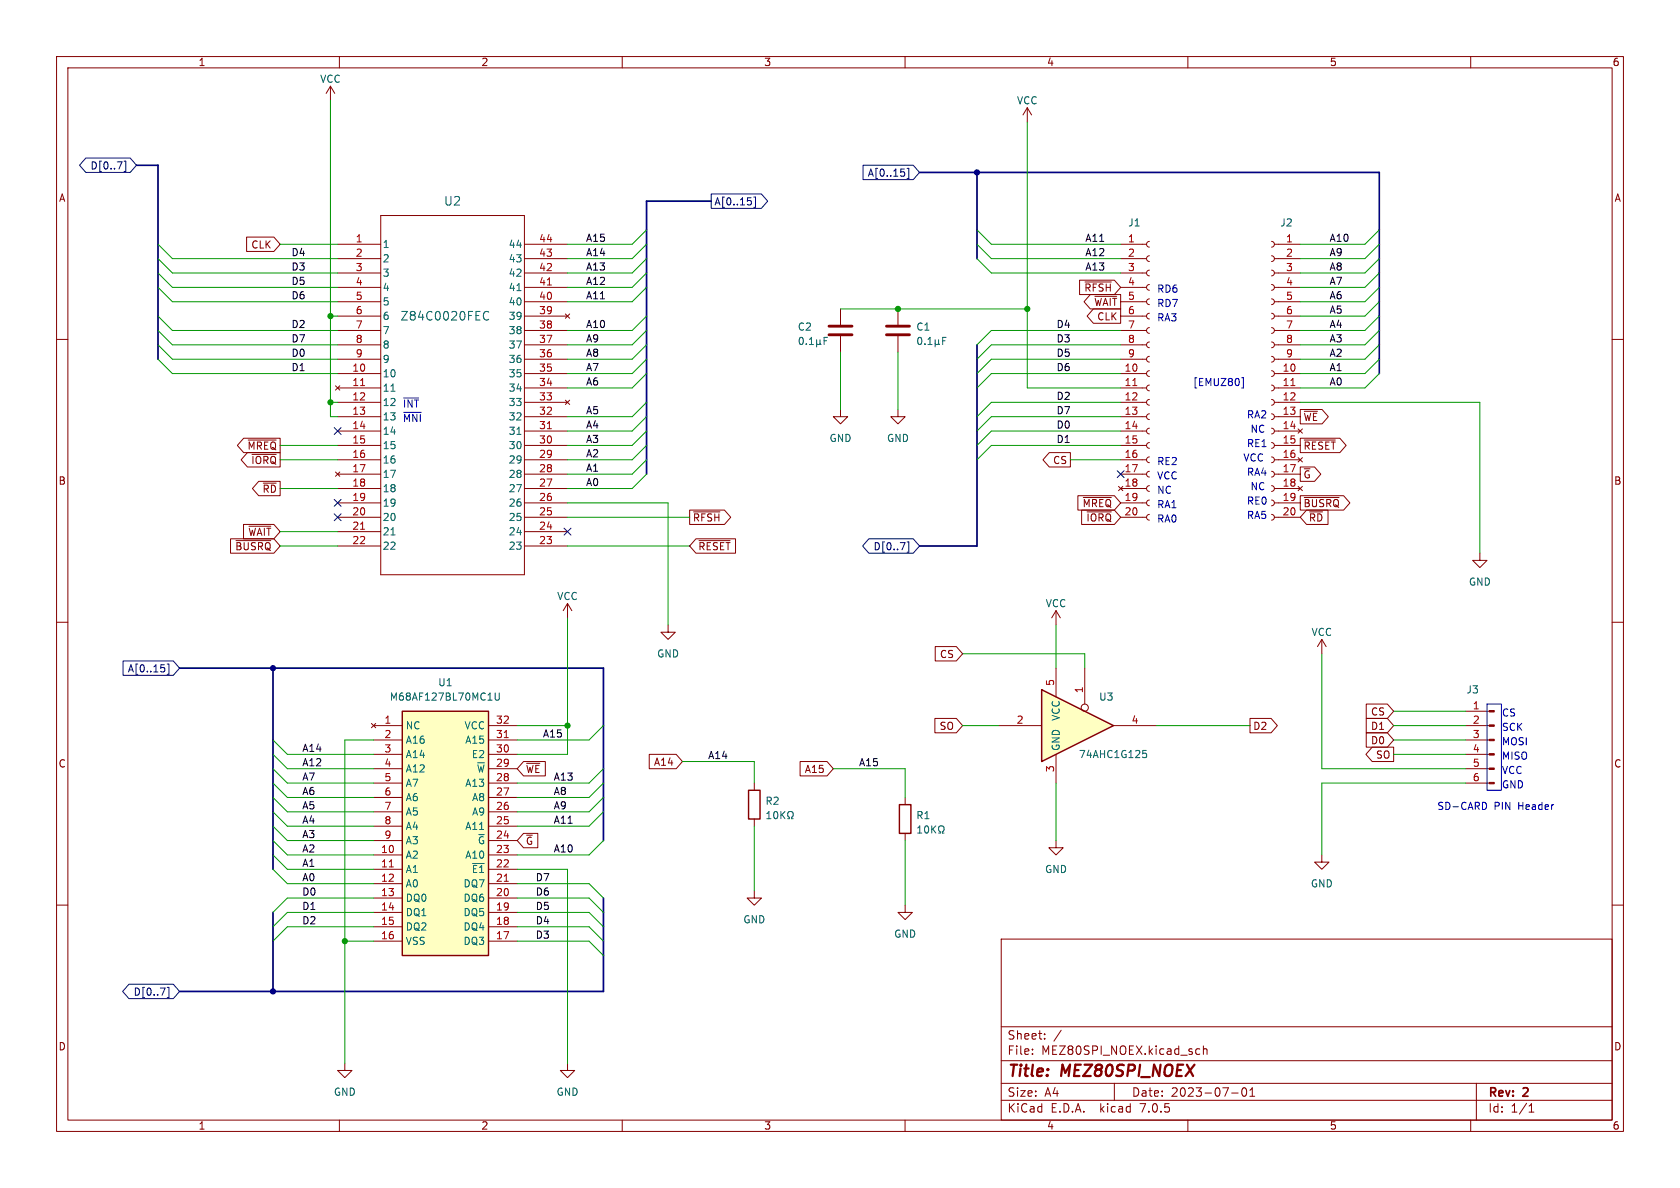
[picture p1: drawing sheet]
<svg xmlns="http://www.w3.org/2000/svg" width="297mm" height="210mm" viewBox="0 0 297 210" stroke-linecap="round" stroke-linejoin="round" font-family="sans-serif">
<g fill="none" stroke="#840000" stroke-width=".18">
<path d="M10 10h277v190h-277zM12 12h273v186h-273zM60 10v2M110 10v2M160 10v2M210 10v2M260 10v2M67.3 38.1h25.4v63.5h-25.4zM10 60h2M59.7 43.2h7.6M59.7 45.7h7.6M59.7 48.3h7.6"/>
<path d="M59.7 58.4h7.6M59.7 55.9h7.6M59.7 50.8h7.6M59.7 53.3h7.6M92.7 43.2h7.6M92.7 45.7h7.6M92.7 48.3h7.6M92.7 58.4h7.6M92.7 55.9h7.6M92.7 50.8h7.6M92.7 53.3h7.6M99.9 55.5l.8 .8"/>
<path d="M100.7 55.5l-.8 .8M158.7 54.6v2.8M158.7 59.4v2.8M285 60h2M59.3 68.2l.8 .8M59.7 66h7.6M59.7 68.6h7.6M59.7 71.1h7.6M59.7 73.7h7.6M59.7 76.2h7.6M59.7 78.7h7.6M59.7 63.5h7.6"/>
<path d="M59.7 61h7.6M60.1 68.2l-.8 .8M92.7 66h7.6M92.7 68.6h7.6M92.7 71.1h7.6M92.7 73.7h7.6M92.7 76.2h7.6M92.7 78.7h7.6M92.7 63.5h7.6M92.7 61h7.6M99.9 70.7l.8 .8M100.7 70.7l-.8 .8"/>
<path d="M59.3 83.4l.8 .8M59.7 81.3h7.6M59.7 83.8h7.6M59.7 86.4h7.6M59.7 88.9h7.6M59.7 91.4h7.6M59.7 94h7.6M59.7 96.5h7.6M60.1 83.4l-.8 .8M92.7 81.3h7.6M92.7 83.8h7.6M92.7 86.4h7.6"/>
<path d="M92.7 88.9h7.6M92.7 91.4h7.6M92.7 94h7.6M92.7 96.5h7.6M10 110h2M186.7 108l-.8 1.2M186.7 108v2.5M186.7 108l.8 1.2M285 110h2M10 160h2M285 160h2M177 166h108v32h-108z"/>
<path d="M60 198v2M110 198v2M160 198v2M177 194.5h108M177 191.5h108M177 187.5h108M177 181.5h108M182.5 186.3v.1M182.5 185.5v.1M184.7 183.6v.1M184.7 182.8v.1M187.6 182.1l-1.3 2"/>
<path d="M197 191.5v3M210 198v2M211.5 186.3h.6M211.5 185.5h.6M212.7 185.5l.3-.1 .3 .1 .1 .9M212.7 184.9v1.5M217.7 193.2h1.2M219.7 192.4l.2-.1a.81 .81 0 0 1 .6 .6 .81 .81 0 0 1-.3 .8l-.2 .1a.81 .81 0 0 1-.3-1.4zM221 193.8h.8M221 192.7l.4-.4v1.5M260 198v2M261 191.5v6.5"/>
<path d="M270.3 196.6h.9M270.3 195.5l.4-.4v1.5"/>
</g>
<g fill="none" stroke="#006464" stroke-width=".18">
<path d="M85.5 56.2l.1 .2a.53 .53 0 0 0 .8 0M86.4 55.2l-.1-.1a.55 .55 0 0 0-.8 .3M162.4 59.8l.1-.2a.68 .68 0 0 1 .5 .7 .68 .68 0 0 1-.5 .6l-.1-.1-.2-.4zM164.1 60l.3-.4v1.3M167.3 59.6h-.6v1.3M69.1 69.2h.7M163.5 60.8v.1M164.1 60.9h.7M165.3 60.7l.2 .2h.2l.2-.2M165.3 60.1v1.2M165.9 60.7l.2 .2M165.9 60.1v.6"/>
<path d="M166.7 60.2h.4M69.1 94.6h.7"/>
</g>
<path d="M96.8 50.4h.7M63.7 68.2h.8M96.8 75.8h.7M63.7 93.6h.8" fill="none" stroke="#a90000" stroke-width=".18"/>
<path d="M156.7 59.2h4.1M156.7 57.7h4.1" fill="none" stroke="#840000" stroke-width=".51"/>
<path d="M184.1 121.9l12.7 6.4-12.7 6.3z" fill="#ffffc2"/>
<path d="M71.1 125.7h15.3v43.2h-15.3zM132.3 139.7h2.1v5.1h-2.1zM184.1 121.9l12.7 6.4-12.7 6.3zM159 142.2h2v5.1h-2z" fill="none" stroke="#840000" stroke-width=".25"/>
<g fill="none" stroke="#840000" stroke-width=".18">
<path d="M58.4 15.2l-.7 1.3M58.4 15.2v2.6M58.4 15.2l.8 1.3M181.6 19.1l-.8 1.2M181.6 19.1v2.5M181.6 19.1l.8 1.2M43.6 41.9h4.8l1.1 1.3-1.1 1.3h-4.8zM148.6 54.6v2.8M148.6 59.4v2.8M190.9 49.5h6.1l1.1 1.3-1.1 1.3h-6.1zM191.8 49.8h4.7M192.8 52.1h5.3v2.5h-5.3l-1.2-1.3z"/>
<path d="M193.3 54.6h4.8v2.6h-4.8l-1.1-1.3zM193.6 52.4h3.8M198.1 58.4h4.6M198.1 55.9h4.6M198.1 53.3h4.6M198.1 50.8h4.6M198.1 48.3h4.6M198.1 45.7h4.6M198.1 43.2h4.6M203.2 57.9l-.3 .1-.2 .4 .1 .4 .4 .1M203.2 55.4l-.3 .1-.2 .4 .1 .3 .4 .2M203.2 52.8l-.3 .2-.2 .3 .1 .4 .4 .1"/>
<path d="M203.2 50.3l-.3 .1-.2 .4 .1 .4 .4 .1M203.2 47.8l-.3 .1-.2 .3 .1 .4 .4 .2M203.2 45.2l-.3 .1-.2 .4 .1 .4 .4 .1M203.2 42.7l-.3 .1-.2 .4 .1 .3 .4 .2M224.8 57.9l.4 .2 .1 .3-.2 .4-.3 .1M224.8 55.4l.4 .1 .1 .4-.2 .4-.3 .1M224.8 52.8l.4 .2 .1 .4-.2 .3-.3 .1M224.8 50.3l.4 .1 .1 .4-.2 .4-.3 .1M224.8 47.8l.4 .1 .1 .4-.2 .3-.3 .2M224.8 45.2l.4 .2 .1 .3-.2 .4-.3 .1M224.8 42.7l.4 .1 .1 .4-.2 .4-.3 .1M225.3 58.4h4.6"/>
<path d="M225.3 55.9h4.6M225.3 53.3h4.6M225.3 50.8h4.6M225.3 48.3h4.6M225.3 45.7h4.6M225.3 43.2h4.6M43.1 77.5h6.4v2.5h-6.4l-1.1-1.3zM43.9 77.8h4.9M148.6 72.4v1.3h1.3l-1.3 1.2-1.3-1.2h1.3M158.7 72.4v1.3h1.3l-1.3 1.2-1.2-1.2h1.2M198.1 78.7h4.6M198.1 76.2h4.6"/>
<path d="M198.1 73.7h4.6M198.1 71.1h4.6M198.1 68.6h4.6M198.1 66h4.6M198.1 63.5h4.6M198.1 61h4.6M203.2 78.2l-.3 .2-.2 .3 .1 .4 .4 .1M203.2 75.7l-.3 .1-.2 .4 .1 .4 .4 .1M203.2 73.2l-.3 .1-.2 .3 .1 .4 .4 .2M203.2 70.6l-.3 .1-.2 .4 .1 .4 .4 .1M203.2 68.1l-.3 .1-.2 .4 .1 .3 .4 .2M203.2 65.5l-.3 .2-.2 .3 .1 .4 .4 .1"/>
<path d="M203.2 63l-.3 .1-.2 .4 .1 .4 .4 .1M203.2 60.5l-.3 .1-.2 .3 .1 .4 .4 .2M224.8 78.2l.4 .2 .1 .4-.2 .3-.3 .1M224.8 75.7l.4 .1 .1 .4-.2 .4-.3 .1M224.8 73.2l.4 .1 .1 .4-.2 .3-.3 .2M224.8 70.6l.4 .2 .1 .3-.2 .4-.3 .1M224.8 68.1l.4 .1 .1 .4-.2 .4-.3 .1M224.8 65.5l.4 .2 .1 .4-.2 .3-.3 .1M224.8 63l.4 .1 .1 .4-.2 .4-.3 .1M224.8 60.5l.4 .1 .1 .4-.2 .3-.3 .2M225.3 78.7h4.6M225.3 76.2h4.6"/>
<path d="M225.3 73.7h4.6M225.3 71.1h4.6M225.3 68.6h4.6M225.3 66h4.6M225.3 63.5h4.6M225.3 61h4.6M229.5 75.8l.8 .8M229.9 77.5h7l1.1 1.2-1.1 1.3h-7zM229.9 72.4h3.8l1.1 1.3-1.1 1.2h-3.8zM230.3 75.8l-.8 .8M230.6 77.8h5.5M40.8 95.2h7.6l1.1 1.3-1.1 1.3h-7.6z"/>
<path d="M41.7 95.6h6.2M43.1 92.7h5.3l1.1 1.3-1.1 1.3h-5.3zM43.7 80h5.8v2.6h-5.8l-1.1-1.3zM44 93h3.9M44.5 80.3h4.3M45.7 85.1h3.8v2.5h-3.8l-1.1-1.2zM121.9 90.2h6.2l1.1 1.2-1.1 1.3h-6.2zM122.6 90.5h4.7M123 95.2h7v2.6h-7l-1.1-1.3zM123.6 95.6h5.5M185.5 80h3.7v2.6h-3.7l-1.1-1.3zM190.6 87.6h6.4l1.1 1.3-1.1 1.3h-6.4z"/>
<path d="M191.2 90.2h5.8l1.1 1.2-1.1 1.3h-5.8zM191.5 87.9h5M192.2 90.5h4.3M197.7 86l.8 .7M198.1 91.4h4.6M198.1 88.9h4.6M198.1 86.4h4.6M198.1 83.8h4.6M198.1 81.3h4.6M198.5 86l-.8 .7M203.2 90.9l-.3 .2-.2 .3 .1 .4 .4 .1M203.2 88.4l-.3 .1-.2 .4 .1 .4 .4 .1"/>
<path d="M203.2 85.9l-.3 .1-.2 .3 .1 .4 .4 .2M203.2 83.3l-.3 .1-.2 .4 .1 .4 .4 .1M203.2 80.8l-.3 .1-.2 .4 .1 .3 .4 .2M224.8 90.9l.4 .2 .1 .4-.2 .3-.3 .1M224.8 88.4l.4 .1 .1 .4-.2 .4-.3 .1M224.8 85.9l.4 .1 .1 .4-.2 .3-.3 .2M224.8 83.3l.4 .2 .1 .3-.2 .4-.3 .1M224.8 80.8l.4 .1 .1 .4-.2 .4-.3 .1M225.3 91.4h4.6M225.3 88.9h4.6M225.3 86.4h4.6M225.3 83.8h4.6"/>
<path d="M225.3 81.3h4.6M229.5 80.9l.8 .8M229.5 86l.8 .7M229.9 82.5h2.5l1.1 1.3-1.1 1.3h-2.5zM229.9 87.6h7.6l1.1 1.3-1.1 1.3h-7.6zM230.3 80.9l-.8 .8M230.3 86l-.8 .7M230.6 87.9h6.1M231 90.2h3.8v2.5h-3.8l-1.1-1.3zM261.6 97.8v1.3h1.3l-1.3 1.2-1.3-1.2h1.3M100.3 106.7l-.7 1.3M100.3 106.7v2.5"/>
<path d="M100.3 106.7l.8 1.3M118.1 110.5v1.3h1.3l-1.3 1.2-1.3-1.2h1.3M165.3 114.3h3.8l1.1 1.3-1.1 1.2h-3.8zM186.7 118.1v5.1M191.8 118.1v6.4M233.7 113l-.8 1.3M233.7 113v2.6M233.7 113l.7 1.3M65.7 127.9l.7 .8M66 128.3h5.1M66 130.8h5.1M66 138.4h5.1"/>
<path d="M66 135.9h5.1M66 133.4h5.1M66.4 127.9l-.7 .8M86.4 128.3h5M86.4 130.8h5M86.4 138.4h5M86.4 135.9h5M86.4 133.4h5M92.6 134.6h3.8v2.6h-3.8l-1.2-1.3zM114.8 133.3h4.7l1.1 1.3-1.1 1.3h-4.7zM133.3 138.4v1.3M141.4 134.6h4.8l1.1 1.3-1.1 1.3h-4.8z"/>
<path d="M165.3 127h3.8l1.1 1.3-1.1 1.2h-3.8zM176.5 128.3h7.6M186.7 133.4v5M196.8 128.3h7.7M221 127h3.7l1.1 1.3-1.1 1.2h-3.7zM241.5 127h3.8l1.1 1.3-1.1 1.2h-3.8zM241.5 124.5h3.8l1.1 1.2-1.1 1.3h-3.8zM241.5 129.5h3.8l1.1 1.3-1.1 1.3h-3.8zM242.6 132.1h3.8v2.5h-3.8l-1.1-1.2zM259.1 128.3h4.2M259.1 130.8h4.2M259.1 138.4h4.2"/>
<path d="M259.1 135.9h4.2M259.1 133.4h4.2M259.1 125.7h4.2M66 151.1h5.1M66 153.7h5.1M66 156.2h5.1M66 158.8h5.1M66 148.6h5.1M66 146.1h5.1M66 143.5h5.1M66 141h5.1M86.4 151.1h5"/>
<path d="M86.4 153.7h5M86.4 156.2h5M86.4 158.8h5M86.4 148.6h5M86.4 146.1h5M86.4 143.5h5M86.4 141h5M92.6 147.3h2.5v2.6h-2.5l-1.2-1.3zM133.3 157.5v1.3h1.3l-1.3 1.2-1.2-1.2h1.2M133.3 144.8v1.3M160 141v1.2M160 147.3v1.3"/>
<path d="M186.7 148.6v1.3h1.3l-1.3 1.2-1.3-1.2h1.3M233.7 151.1v1.3h1.2l-1.2 1.3-1.3-1.3h1.3M66 161.3h5.1M66 163.8h5.1M66 166.4h5.1M86.4 161.3h5M86.4 163.8h5M86.4 166.4h5M160 160v1.3h1.3l-1.3 1.3-1.3-1.3h1.3M61 188v1.2h1.2l-1.2 1.3-1.3-1.3h1.3M100.3 188v1.2h1.3l-1.3 1.3-1.2-1.3h1.2"/>
<circle cx="191.8" cy="125.1" r=".63"/>
</g>
<g fill="none" stroke="#006464" stroke-width=".18">
<path d="M141.4 59.8l.2-.2a.68 .68 0 0 1 .4 .7 .68 .68 0 0 1-.4 .6l-.2-.1-.1-.4zM143.1 60l.4-.4v1.3M146.3 59.6h-.6v1.3M142.6 60.8v.1M143.1 60.9h.7M144.4 60.7l.1 .2h.3l.2-.2M144.4 60.1v1.2M145 60.7l.2 .2M145 60.1v.6M145.7 60.2h.4M87.5 122.5v1l.3 .3 .3-.1 .2-.2v-1M202.1 132.7h.6"/>
<path d="M202.2 133.1h.3l.2 .3-.1 .5h-.4M135.6 144.7h.7M135.6 143.8l.3-.3v1.2M136.9 143.6l.2-.1a.68 .68 0 0 1 .4 .6 .68 .68 0 0 1-.4 .6l-.2-.1-.1-.4zM138 143.5v1.2M138.2 144l.6 .7M138.8 143.5l-.8 .7M139.3 144.7h.3v-.2a.54 .54 0 0 1-.3-.8 .54 .54 0 0 1 .7-.2 .58 .58 0 0 1-.1 1v.2h.3M162.2 147.3h.8M162.2 146.4l.4-.4v1.3M163.6 146.1l.2-.1a.68 .68 0 0 1 .4 .6 .68 .68 0 0 1-.4 .7l-.2-.2-.2-.3zM164.7 146v1.3"/>
<path d="M164.9 146.5l.5 .8M165.4 146l-.7 .7M165.9 147.3h.3v-.3a.54 .54 0 0 1-.2-.7 .54 .54 0 0 1 .7-.2 .58 .58 0 0 1-.1 .9v.3h.3"/>
</g>
<path d="M200.3 68.2h.7M228.2 68.2h.7M89.1 130.4h.8M68.8 153.3h.7M89.1 155.8h.8" fill="none" stroke="#a90000" stroke-width=".18"/>
<path d="M71.1 125.7h15.3v43.2h-15.3z" fill="#ffffc2" stroke="#ffffc2" stroke-width=".18"/>
<g fill="#840000" stroke="#840000" stroke-width=".18">
<path d="M263.3 138.3h.9v.3h-.9z"/>
<path d="M263.3 135.8h.9v.2h-.9z"/>
<path d="M263.3 133.2h.9v.3h-.9z"/>
<path d="M263.3 130.7h.9v.2h-.9z"/>
<path d="M263.3 128.1h.9v.3h-.9z"/>
<path d="M263.3 125.6h.9v.3h-.9z"/>
</g>
<path d="M146.6 59.2h4M146.6 57.7h4" fill="none" stroke="#840000" stroke-width=".51"/>
<g fill="none" stroke="#000084" stroke-width=".18">
<path d="M15.2 27.9h7.8l1.1 1.3-1.1 1.3h-7.8l-1.1-1.3zM21.9 28.5h.3v1.8h-.3M125.7 34.3h8.9l1.1 1.3-1.1 1.2h-8.9zM132.8 35.6v.5M133.3 34.8h.3v1.9h-.3M152.6 29.2h8.8l1.2 1.3-1.2 1.3h-8.8zM160.4 29.8h.3v1.8h-.3M59.1 75.6l1.2 1.2M60.3 75.6l-1.2 1.2M59.1 88.3l1.2 1.2M59.1 90.8l1.2 1.2M60.3 88.3l-1.2 1.2"/>
<path d="M60.3 90.8l-1.2 1.2M99.7 93.4l1.2 1.2M100.9 93.4l-1.2 1.2M153.6 95.2h7.8l1.2 1.3-1.2 1.3h-7.8l-1.1-1.3zM160.4 95.8h.3v1.8h-.3M197.5 83.2l1.2 1.2M198.7 83.2l-1.2 1.2M21.8 116.8h8.8l1.1 1.3-1.1 1.3h-8.8zM29.6 117.4h.3v1.8h-.3M22.8 174h7.8l1.1 1.3-1.1 1.2h-7.8l-1.1-1.2zM29.6 174.5h.3v1.9h-.3"/>
</g>
<path d="M71.3 72.9h3.2M219.5 66.8h.3v1.8h-.3M262.9 124.5h2.5v15.2h-2.5zM262.6 141.9l.2 .5-.2 .6" fill="none" stroke="#0000c2" stroke-width=".18"/>
<path d="M24.1 29.2h3.8v34.3M125.7 35.6h-11.4v48.2M162.6 30.5h81.2v35.5M172.7 30.5v15.2M172.7 61v35.5h-10.1M31.7 118.1h75v30.5M48.3 118.1v35.6M106.7 158.8v16.5h-75M48.3 161.3v14" fill="none" stroke="#000084" stroke-width=".3"/>
<g fill="none" stroke="#009600" stroke-width=".18">
<path d="M58.4 17.8v55.9h1.3M181.6 21.6v47h16.5M27.9 48.3l2.6 2.5h29.2M27.9 45.7l2.6 2.6h29.2M27.9 43.2l2.6 2.5h29.2M27.9 50.8l2.6 2.5h29.2M27.9 58.4l2.6 2.6h29.2M27.9 55.9l2.6 2.5h29.2M49.5 43.2h10.2M58.4 55.9h1.3M114.3 48.3l-2.5 2.5h-11.5M114.3 45.7l-2.5 2.6h-11.5"/>
<path d="M114.3 43.2l-2.5 2.5h-11.5M114.3 40.6l-2.5 2.6h-11.5M114.3 50.8l-2.5 2.5h-11.5M114.3 58.4l-2.5 2.6h-11.5M114.3 55.9l-2.5 2.5h-11.5M148.6 54.6h33M172.7 45.7l2.6 2.6h22.8M172.7 43.2l2.6 2.5h22.8M172.7 40.6l2.6 2.6h22.8M198.1 58.4h-22.8l-2.6 2.6M243.8 48.3l-2.5 2.5h-11.4M243.8 45.7l-2.5 2.6h-11.4"/>
<path d="M243.8 43.2l-2.5 2.5h-11.4M243.8 40.6l-2.5 2.6h-11.4M243.8 50.8l-2.5 2.5h-11.4M243.8 58.4l-2.5 2.6h-11.4M243.8 55.9l-2.5 2.5h-11.4M243.8 53.3l-2.5 2.6h-11.4M27.9 61l2.6 2.5h29.2M27.9 63.5l2.6 2.5h29.2M49.5 78.7h10.2M58.4 71.1h1.3M114.3 76.2l-2.5 2.5h-11.5M114.3 71.1l-2.5 2.6h-11.5"/>
<path d="M114.3 78.7l-2.5 2.6h-11.5M114.3 61l-2.5 2.5h-11.5M114.3 63.5l-2.5 2.5h-11.5M114.3 66l-2.5 2.6h-11.5M114.3 73.7l-2.5 2.5h-11.5M148.6 62.2v10.2M158.7 62.2v10.2M198.1 78.7h-22.8l-2.6 2.6M198.1 73.7h-22.8l-2.6 2.5M198.1 71.1h-22.8l-2.6 2.6M198.1 63.5h-22.8l-2.6 2.5M198.1 61h-22.8l-2.6 2.5"/>
<path d="M198.1 66h-22.8l-2.6 2.6M198.1 76.2h-22.8l-2.6 2.5M229.9 71.1h31.7v26.7M243.8 61l-2.5 2.5h-11.4M243.8 63.5l-2.5 2.5h-11.4M243.8 66l-2.5 2.6h-11.4M49.5 86.4h10.2M49.5 96.5h10.2M49.5 81.3h10.2M49.5 94h10.2M100.3 88.9h17.8v21.6M100.3 91.4h21.6"/>
<path d="M100.3 96.5h21.6M114.3 83.8l-2.5 2.6h-11.5M114.3 81.3l-2.5 2.5h-11.5M189.2 81.3h8.9M100.3 109.2v24.2h-8.9M170.2 115.6h21.6v2.5M186.7 110.5v7.6M233.7 115.6v20.3h25.4M48.3 135.9l2.5 2.5h15.2M48.3 130.8l2.5 2.6h15.2M48.3 133.4l2.5 2.5h15.2M48.3 138.4l2.5 2.6h15.2"/>
<path d="M66 130.8h-5v57.2M91.4 128.3h8.9M106.7 135.9l-2.6 2.5h-12.7M106.7 128.3l-2.6 2.5h-12.7M106.7 138.4l-2.6 2.6h-12.7M120.6 134.6h12.7v3.8M147.3 135.9h12.7v5.1M170.2 128.3h6.3M186.7 138.4v10.2M204.5 128.3h16.5M246.4 133.4h12.7M246.4 130.8h12.7"/>
<path d="M246.4 128.3h12.7M246.4 125.7h12.7M259.1 138.4h-25.4v12.7M48.3 148.6l2.5 2.5h15.2M48.3 143.5l2.5 2.6h15.2M48.3 141l2.5 2.5h15.2M48.3 151.1l2.5 2.6h15.2M48.3 153.7l2.5 2.5h15.2M48.3 146.1l2.5 2.5h15.2M66 158.8h-15.2l-2.5 2.5M91.4 158.8h12.7l2.6 2.5M91.4 153.7h8.9v34.3"/>
<path d="M91.4 156.2h12.7l2.6 2.6M106.7 148.6l-2.6 2.5h-12.7M106.7 143.5l-2.6 2.6h-12.7M106.7 141l-2.6 2.5h-12.7M133.3 146.1v11.4M160 148.6v11.4M61 166.4h5M66 161.3h-15.2l-2.5 2.5M66 163.8h-15.2l-2.5 2.6M91.4 166.4h12.7l2.6 2.5M91.4 161.3h12.7l2.6 2.5M91.4 163.8h12.7l2.6 2.6"/>
</g>
<g fill="#009600" stroke="#009600" stroke-width=".18">
<circle cx="58.4" cy="55.9" r=".46"/>
<circle cx="58.4" cy="71.1" r=".46"/>
<circle cx="100.3" cy="128.3" r=".46"/>
<circle cx="61" cy="166.4" r=".46"/>
<circle cx="181.6" cy="54.6" r=".46"/>
<circle cx="158.7" cy="54.6" r=".46"/>
</g>
<g fill="#000084" stroke="#000084" stroke-width=".18">
<circle cx="48.3" cy="118.1" r=".46"/>
<circle cx="48.3" cy="175.3" r=".46"/>
<circle cx="172.7" cy="30.5" r=".46"/>
</g>
<g font-size="2.8" fill="#840000">
<text x="178" y="190.8">Title:</text>
<text x="187.5" y="190.8">MEZ80SPI_NOEX</text>
</g>
<g font-size="2.1" fill="#006464">
<text x="78.4" y="36.5">U2</text>
<text x="70.8" y="56.8">Z84C0020FEC</text>
</g>
<g font-size="2.1" fill="#840000">
<text x="178" y="183.9">Sheet:</text>
<text x="178" y="186.6">File:</text>
<text x="184" y="186.6">MEZ80SPI_NOEX.kicad_sch</text>
<text x="178" y="196.8">KiCad</text>
<text x="178" y="194">Size:</text>
<text x="184.6" y="194">A4</text>
<text x="185.7" y="196.8">E.D.A.</text>
<text x="194.4" y="196.8">kicad</text>
<text x="200" y="194">Date:</text>
<text x="201.5" y="196.8">7.0.5</text>
<text x="206.9" y="194">2023-07-01</text>
<text x="263" y="194.2">Rev:</text>
<text x="263" y="196.8">Id:</text>
<text x="267" y="196.8">1/1</text>
<text x="269.2" y="194.2">2</text>
</g>
<g font-size="1.8" fill="#840000">
<text x="35" y="11.8">1</text>
<text x="85" y="11.8">2</text>
<text x="135" y="11.8">3</text>
<text x="185" y="11.8">4</text>
<text x="235" y="11.8">5</text>
<text x="285" y="11.8">6</text>
<text x="10.4" y="35.8">A</text>
<text x="285.4" y="35.8">A</text>
<text x="44.4" y="44.1">CLK</text>
<text x="191.7" y="51.7">~{RFSH}</text>
<text x="193.4" y="54.3">~{WAIT}</text>
<text x="193.9" y="56.8">CLK</text>
<text x="230.3" y="74.6">~{WE}</text>
<text x="43.7" y="79.7">~{MREQ}</text>
<text x="44.4" y="82.2">~{IORQ}</text>
<text x="186.1" y="82.2">CS</text>
<text x="230.3" y="79.7">~{RESET}</text>
<text x="10.3" y="85.8">B</text>
<text x="46.4" y="87.3">~{RD}</text>
<text x="191.4" y="89.8">~{MREQ}</text>
<text x="230.3" y="84.7">~{G}</text>
<text x="230.3" y="89.8">~{BUSRQ}</text>
<text x="285.3" y="85.8">B</text>
<text x="43.9" y="94.9">~{WAIT}</text>
<text x="122.4" y="92.4">~{RFSH}</text>
<text x="192" y="92.4">~{IORQ}</text>
<text x="231.3" y="92.4">~{RD}</text>
<text x="41.6" y="97.4">~{BUSRQ}</text>
<text x="123.3" y="97.4">~{RESET}</text>
<text x="166.1" y="116.5">CS</text>
<text x="166.1" y="129.2">SO</text>
<text x="221.5" y="129.2">D2</text>
<text x="242.3" y="129.2">D1</text>
<text x="242.3" y="126.6">CS</text>
<text x="242.3" y="131.7">D0</text>
<text x="10.3" y="135.8">C</text>
<text x="92.9" y="136.8">~{WE}</text>
<text x="115.6" y="135.5">A14</text>
<text x="142.3" y="136.8">A15</text>
<text x="243.2" y="134.3">SO</text>
<text x="285.3" y="135.8">C</text>
<text x="92.9" y="149.5">~{G}</text>
<text x="10.3" y="185.8">D</text>
<text x="285.3" y="185.8">D</text>
<text x="35" y="199.8">1</text>
<text x="85" y="199.8">2</text>
<text x="135" y="199.8">3</text>
<text x="185" y="199.8">4</text>
<text x="235" y="199.8">5</text>
<text x="285" y="199.8">6</text>
</g>
<g font-size="1.8" fill="#006464">
<text x="56.5" y="14.8">VCC</text>
<text x="179.7" y="18.6">VCC</text>
<text x="199.4" y="40.2">J1</text>
<text x="226.3" y="40.2">J2</text>
<text x="67.6" y="44">1</text>
<text x="67.6" y="46.5">2</text>
<text x="89.9" y="46.5">43</text>
<text x="89.9" y="44">44</text>
<text x="67.6" y="49.1">3</text>
<text x="67.6" y="51.6">4</text>
<text x="89.9" y="51.6">41</text>
<text x="89.9" y="49.1">42</text>
<text x="67.6" y="54.2">5</text>
<text x="67.6" y="56.7">6</text>
<text x="67.6" y="59.2">7</text>
<text x="89.9" y="59.2">38</text>
<text x="89.9" y="56.7">39</text>
<text x="89.9" y="54.2">40</text>
<text x="141" y="58.6">C2</text>
<text x="161.9" y="58.6">C1</text>
<text x="67.6" y="61.8">8</text>
<text x="67.6" y="64.3">9</text>
<text x="89.9" y="64.3">36</text>
<text x="89.9" y="61.8">37</text>
<text x="67.6" y="66.9">10</text>
<text x="67.6" y="69.4">11</text>
<text x="67.6" y="71.9">12</text>
<text x="89.9" y="71.9">33</text>
<text x="89.9" y="69.4">34</text>
<text x="89.9" y="66.9">35</text>
<text x="67.6" y="74.5">13</text>
<text x="67.6" y="77">14</text>
<text x="89.9" y="77">31</text>
<text x="89.9" y="74.5">32</text>
<text x="67.6" y="79.6">15</text>
<text x="67.6" y="82.1">16</text>
<text x="89.9" y="82.1">29</text>
<text x="89.9" y="79.6">30</text>
<text x="146.6" y="78.3">GND</text>
<text x="156.8" y="78.3">GND</text>
<text x="67.6" y="84.6">17</text>
<text x="67.6" y="87.2">18</text>
<text x="67.6" y="89.7">19</text>
<text x="89.9" y="89.7">26</text>
<text x="89.9" y="87.2">27</text>
<text x="89.9" y="84.6">28</text>
<text x="67.6" y="92.3">20</text>
<text x="67.6" y="94.8">21</text>
<text x="89.9" y="94.8">24</text>
<text x="89.9" y="92.3">25</text>
<text x="67.6" y="97.3">22</text>
<text x="89.9" y="97.3">23</text>
<text x="98.5" y="106.2">VCC</text>
<text x="184.8" y="107.5">VCC</text>
<text x="259.6" y="103.7">GND</text>
<text x="231.8" y="112.6">VCC</text>
<text x="116.1" y="116.4">GND</text>
<text x="68.8" y="124">M68AF127BL70MC1U</text>
<text x="77.4" y="121.5">U1</text>
<text x="194.2" y="124">U3</text>
<text x="259.2" y="122.7">J3</text>
<text x="71.6" y="129.1">NC</text>
<text x="71.6" y="131.6">A16</text>
<text x="82.1" y="129.1">VCC</text>
<text x="82.2" y="131.6">A15</text>
<text x="187.5" y="127.5" transform="rotate(-90 187.5 127.5)">VCC</text>
<text x="71.6" y="134.2">A14</text>
<text x="71.6" y="136.7">A12</text>
<text x="83.4" y="134.2">E2</text>
<text x="84.3" y="136.7">~{W}</text>
<text x="187.5" y="132.8" transform="rotate(-90 187.5 132.8)">GND</text>
<text x="190.7" y="134.2">74AHC1G125</text>
<text x="71.6" y="139.3">A7</text>
<text x="71.6" y="141.8">A6</text>
<text x="82.2" y="139.3">A13</text>
<text x="83.4" y="141.8">A8</text>
<text x="135.3" y="142.4">R2</text>
<text x="71.6" y="144.3">A5</text>
<text x="71.6" y="146.9">A4</text>
<text x="71.6" y="149.4">A3</text>
<text x="82.2" y="146.9">A11</text>
<text x="83.4" y="144.3">A9</text>
<text x="84.5" y="149.4">~{G}</text>
<text x="161.9" y="145">R1</text>
<text x="71.6" y="152">A2</text>
<text x="71.6" y="154.5">A1</text>
<text x="82.2" y="152">A10</text>
<text x="83.4" y="154.5">~{E1}</text>
<text x="184.7" y="154.5">GND</text>
<text x="71.6" y="157">A0</text>
<text x="71.6" y="159.6">DQ0</text>
<text x="81.9" y="159.6">DQ6</text>
<text x="81.9" y="157">DQ7</text>
<text x="231.7" y="157">GND</text>
<text x="71.6" y="162.1">DQ1</text>
<text x="71.6" y="164.7">DQ2</text>
<text x="71.6" y="167.2">VSS</text>
<text x="81.9" y="167.2">DQ3</text>
<text x="81.9" y="164.7">DQ4</text>
<text x="81.9" y="162.1">DQ5</text>
<text x="131.4" y="163.4">GND</text>
<text x="158" y="165.9">GND</text>
<text x="59" y="193.9">GND</text>
<text x="98.3" y="193.9">GND</text>
</g>
<g font-size="1.8" fill="#000084">
<text x="16" y="30.1">D[0..7]</text>
<text x="153.4" y="31.4">A[0..15]</text>
<text x="126.2" y="36.5">A[0..15]</text>
<text x="154.4" y="97.4">D[0..7]</text>
<text x="22.6" y="119">A[0..15]</text>
<text x="23.6" y="176.2">D[0..7]</text>
</g>
<g font-size="1.8" fill="#0f0f0f">
<text x="51.4" y="47.9">D3</text>
<text x="51.4" y="45.4">D4</text>
<text x="103.5" y="42.8">A15</text>
<text x="103.5" y="47.9">A13</text>
<text x="103.5" y="45.4">A14</text>
<text x="191.8" y="42.8">A11</text>
<text x="191.8" y="45.4">A12</text>
<text x="191.8" y="47.9">A13</text>
<text x="234.9" y="42.8">A10</text>
<text x="234.9" y="45.4">A9</text>
<text x="234.9" y="47.9">A8</text>
<text x="51.4" y="53">D6</text>
<text x="51.4" y="50.5">D5</text>
<text x="103.5" y="50.5">A12</text>
<text x="103.5" y="53">A11</text>
<text x="234.9" y="50.5">A7</text>
<text x="234.9" y="53">A6</text>
<text x="51.4" y="58.1">D2</text>
<text x="103.5" y="58.1">A10</text>
<text x="186.7" y="58.1">D4</text>
<text x="234.9" y="58.1">A4</text>
<text x="234.9" y="55.5">A5</text>
<text x="51.4" y="65.7">D1</text>
<text x="51.4" y="63.2">D0</text>
<text x="51.4" y="60.6">D7</text>
<text x="103.5" y="63.2">A8</text>
<text x="103.5" y="60.6">A9</text>
<text x="103.5" y="65.7">A7</text>
<text x="186.7" y="60.6">D3</text>
<text x="186.7" y="65.7">D6</text>
<text x="186.7" y="63.2">D5</text>
<text x="234.9" y="65.7">A1</text>
<text x="234.9" y="60.6">A3</text>
<text x="234.9" y="63.2">A2</text>
<text x="103.5" y="68.2">A6</text>
<text x="186.7" y="70.8">D2</text>
<text x="234.9" y="68.2">A0</text>
<text x="103.5" y="73.3">A5</text>
<text x="103.5" y="75.9">A4</text>
<text x="186.7" y="75.9">D0</text>
<text x="186.7" y="73.3">D7</text>
<text x="103.5" y="80.9">A2</text>
<text x="103.5" y="83.5">A1</text>
<text x="103.5" y="78.4">A3</text>
<text x="186.7" y="78.4">D1</text>
<text x="103.5" y="86">A0</text>
<text x="95.9" y="130.5">A15</text>
<text x="53.3" y="133">A14</text>
<text x="53.3" y="135.5">A12</text>
<text x="125.1" y="134.3">A14</text>
<text x="151.8" y="135.5">A15</text>
<text x="53.3" y="138.1">A7</text>
<text x="53.3" y="140.6">A6</text>
<text x="53.3" y="143.2">A5</text>
<text x="97.8" y="143.2">A9</text>
<text x="97.8" y="138.1">A13</text>
<text x="97.8" y="140.6">A8</text>
<text x="53.3" y="148.2">A3</text>
<text x="53.3" y="145.7">A4</text>
<text x="97.8" y="145.7">A11</text>
<text x="53.3" y="153.3">A1</text>
<text x="53.3" y="155.9">A0</text>
<text x="53.3" y="150.8">A2</text>
<text x="94.6" y="155.9">D7</text>
<text x="97.8" y="150.8">A10</text>
<text x="53.3" y="160.9">D1</text>
<text x="53.3" y="158.4">D0</text>
<text x="94.6" y="160.9">D5</text>
<text x="94.6" y="158.4">D6</text>
<text x="53.3" y="163.5">D2</text>
<text x="94.6" y="163.5">D4</text>
<text x="94.6" y="166">D3</text>
</g>
<g font-size="1.8" fill="#a90000">
<text x="62.8" y="42.9">1</text>
<text x="62.8" y="45.5">2</text>
<text x="95.2" y="45.5">43</text>
<text x="95.2" y="42.9">44</text>
<text x="199.4" y="42.9">1</text>
<text x="199.4" y="45.5">2</text>
<text x="227.3" y="42.9">1</text>
<text x="227.3" y="45.5">2</text>
<text x="62.8" y="48">3</text>
<text x="62.8" y="50.5">4</text>
<text x="62.8" y="53.1">5</text>
<text x="95.2" y="53.1">40</text>
<text x="95.2" y="50.5">41</text>
<text x="95.2" y="48">42</text>
<text x="199.4" y="48">3</text>
<text x="199.4" y="50.5">4</text>
<text x="199.4" y="53.1">5</text>
<text x="227.3" y="48">3</text>
<text x="227.3" y="50.5">4</text>
<text x="227.3" y="53.1">5</text>
<text x="62.8" y="55.6">6</text>
<text x="62.8" y="58.2">7</text>
<text x="95.2" y="58.2">38</text>
<text x="95.2" y="55.6">39</text>
<text x="199.4" y="55.6">6</text>
<text x="199.4" y="58.2">7</text>
<text x="227.3" y="55.6">6</text>
<text x="227.3" y="58.2">7</text>
<text x="62.2" y="65.8">10</text>
<text x="62.8" y="60.7">8</text>
<text x="62.8" y="63.2">9</text>
<text x="95.2" y="65.8">35</text>
<text x="95.2" y="63.2">36</text>
<text x="95.2" y="60.7">37</text>
<text x="198.8" y="65.8">10</text>
<text x="199.4" y="60.7">8</text>
<text x="199.4" y="63.2">9</text>
<text x="226.7" y="65.8">10</text>
<text x="227.3" y="60.7">8</text>
<text x="227.3" y="63.2">9</text>
<text x="62.2" y="68.3">11</text>
<text x="62.2" y="70.9">12</text>
<text x="95.2" y="70.9">33</text>
<text x="95.2" y="68.3">34</text>
<text x="198.8" y="68.3">11</text>
<text x="198.8" y="70.9">12</text>
<text x="226.7" y="68.3">11</text>
<text x="226.7" y="70.9">12</text>
<text x="62.2" y="73.4">13</text>
<text x="62.2" y="75.9">14</text>
<text x="95.2" y="75.9">31</text>
<text x="95.2" y="73.4">32</text>
<text x="198.8" y="73.4">13</text>
<text x="198.8" y="75.9">14</text>
<text x="226.7" y="73.4">13</text>
<text x="226.7" y="75.9">14</text>
<text x="62.2" y="78.5">15</text>
<text x="62.2" y="81">16</text>
<text x="62.2" y="83.6">17</text>
<text x="95.2" y="83.6">28</text>
<text x="95.2" y="81">29</text>
<text x="95.2" y="78.5">30</text>
<text x="198.8" y="78.5">15</text>
<text x="198.8" y="81">16</text>
<text x="198.8" y="83.6">17</text>
<text x="226.7" y="78.5">15</text>
<text x="226.7" y="81">16</text>
<text x="226.7" y="83.6">17</text>
<text x="62.2" y="86.1">18</text>
<text x="62.2" y="88.6">19</text>
<text x="95.2" y="88.6">26</text>
<text x="95.2" y="86.1">27</text>
<text x="198.8" y="86.1">18</text>
<text x="198.8" y="88.6">19</text>
<text x="226.7" y="86.1">18</text>
<text x="226.7" y="88.6">19</text>
<text x="62.2" y="91.2">20</text>
<text x="62.2" y="93.7">21</text>
<text x="95.2" y="93.7">24</text>
<text x="95.2" y="91.2">25</text>
<text x="198.8" y="91.2">20</text>
<text x="226.7" y="91.2">20</text>
<text x="62.2" y="96.3">22</text>
<text x="95.2" y="96.3">23</text>
<text x="186.4" y="121.3" transform="rotate(-90 186.4 121.3)">5</text>
<text x="191.5" y="122.6" transform="rotate(-90 191.5 122.6)">1</text>
<text x="260.3" y="125.5">1</text>
<text x="67.9" y="128">1</text>
<text x="67.9" y="130.6">2</text>
<text x="87.6" y="130.6">31</text>
<text x="87.6" y="128">32</text>
<text x="179.7" y="128">2</text>
<text x="200" y="128">4</text>
<text x="260.3" y="128">2</text>
<text x="260.3" y="130.6">3</text>
<text x="67.9" y="133.1">3</text>
<text x="67.9" y="135.6">4</text>
<text x="87.6" y="135.6">29</text>
<text x="87.6" y="133.1">30</text>
<text x="186.4" y="136.6" transform="rotate(-90 186.4 136.6)">3</text>
<text x="260.3" y="133.1">4</text>
<text x="260.3" y="135.6">5</text>
<text x="67.9" y="138.2">5</text>
<text x="67.9" y="140.7">6</text>
<text x="67.9" y="143.3">7</text>
<text x="87.6" y="143.3">26</text>
<text x="87.6" y="140.7">27</text>
<text x="87.6" y="138.2">28</text>
<text x="260.3" y="138.2">6</text>
<text x="67.9" y="145.8">8</text>
<text x="67.9" y="148.3">9</text>
<text x="87.6" y="148.3">24</text>
<text x="87.6" y="145.8">25</text>
<text x="67.3" y="150.9">10</text>
<text x="67.3" y="153.4">11</text>
<text x="67.3" y="156">12</text>
<text x="87.6" y="156">21</text>
<text x="87.6" y="153.4">22</text>
<text x="87.6" y="150.9">23</text>
<text x="67.3" y="158.5">13</text>
<text x="67.3" y="161">14</text>
<text x="87.6" y="161">19</text>
<text x="87.6" y="158.5">20</text>
<text x="67.3" y="163.6">15</text>
<text x="67.3" y="166.1">16</text>
<text x="87.6" y="166.1">17</text>
<text x="87.6" y="163.6">18</text>
</g>
<g font-size="1.8" fill="#0000c2">
<text x="204.5" y="51.8">RD6</text>
<text x="204.5" y="56.9">RA3</text>
<text x="204.5" y="54.4">RD7</text>
<text x="210.8" y="68.3">[EMUZ80]</text>
<text x="71.1" y="72.1">~{INT}</text>
<text x="71.1" y="74.7">~{MNI}</text>
<text x="220.3" y="74">RA2</text>
<text x="221" y="76.6">NC</text>
<text x="204.5" y="82.3">RE2</text>
<text x="219.7" y="81.7">VCC</text>
<text x="220.3" y="79.1">RE1</text>
<text x="204.5" y="89.9">RA1</text>
<text x="204.5" y="87.4">NC</text>
<text x="204.5" y="84.8">VCC</text>
<text x="220.3" y="89.3">RE0</text>
<text x="220.3" y="84.2">RA4</text>
<text x="221" y="86.7">NC</text>
<text x="204.5" y="92.5">RA0</text>
<text x="220.3" y="91.8">RA5</text>
<text x="265.4" y="129.3">SCK</text>
<text x="265.4" y="126.8">CS</text>
<text x="265.4" y="131.8">MOSI</text>
<text x="265.4" y="134.4">MISO</text>
<text x="265.4" y="136.9">VCC</text>
<text x="254" y="143.3">SD-CARD</text>
<text x="264" y="143.3">PIN</text>
<text x="265.4" y="139.5">GND</text>
<text x="268.3" y="143.3">Header</text>
</g>
</svg>
